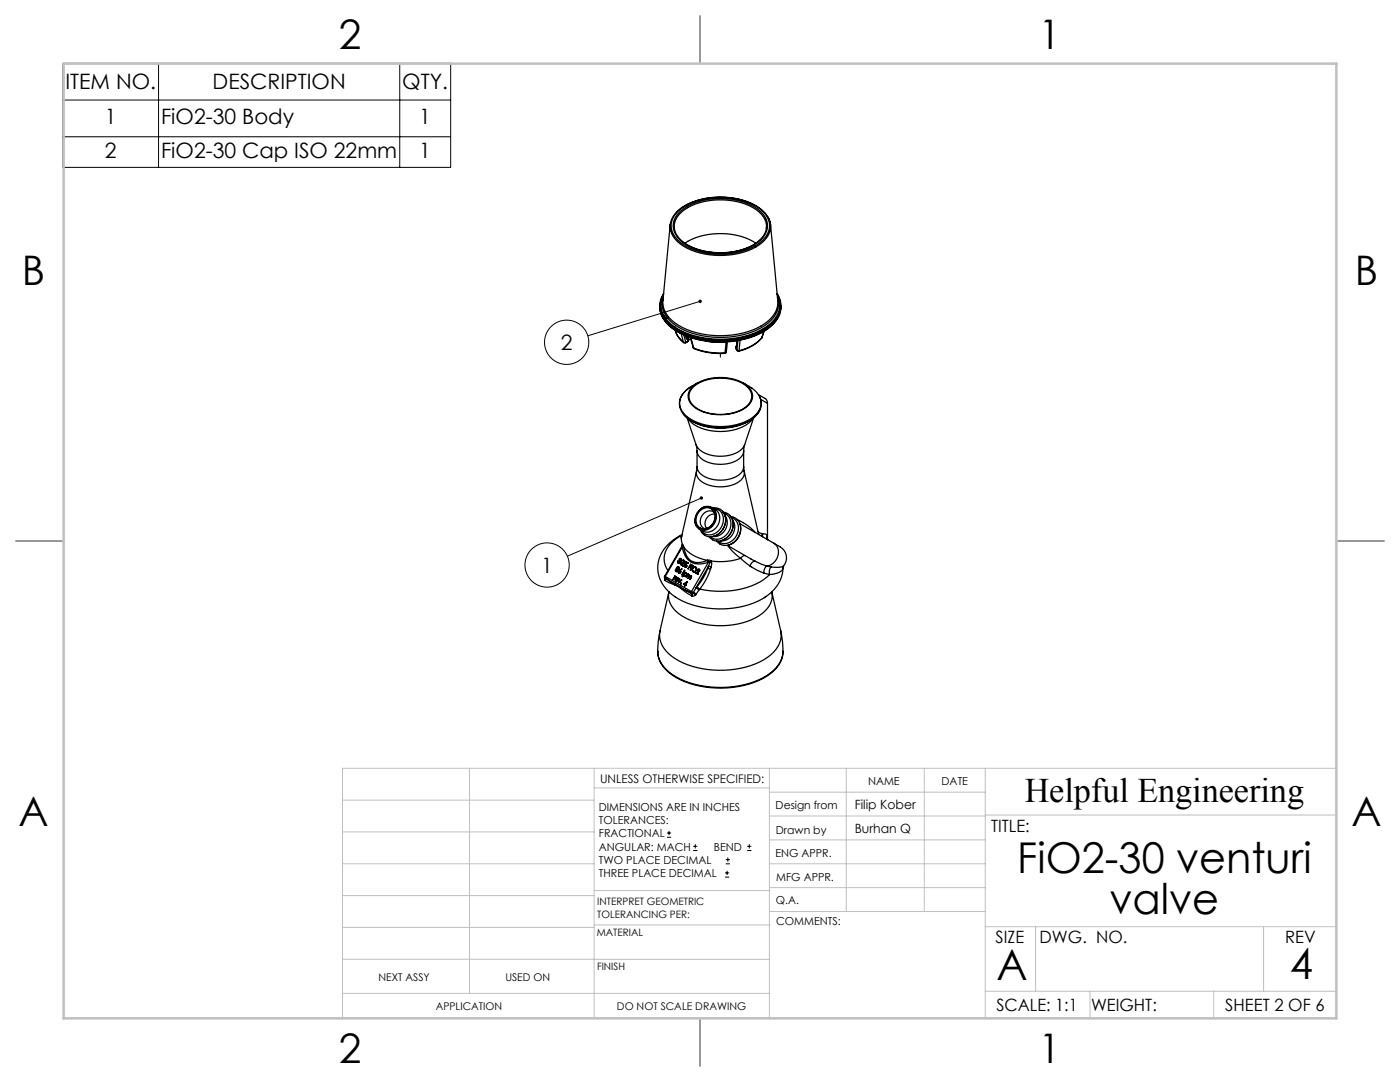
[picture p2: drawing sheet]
<svg xmlns="http://www.w3.org/2000/svg" width="279mm" height="216mm" viewBox="0 0 279 216" stroke-linecap="round" stroke-linejoin="round" font-family="sans-serif">
<g fill="none" stroke="#000" stroke-width=".2">
<path d="M12.6 12.6h77.3v20.8h-77.3zM12.6 20h77.3M31.6 12.6v20.8M79.8 12.6v20.8M12.6 27.3h77.3M139.7 60.1l-22.4 6.9M140 99.4l-26.8 11.6M133.1 167.1h.8M133.1 166.2h.8M133.5 165.8v.8M138.3 169.7h.9M138.3 168.9h.9"/>
<path d="M138.8 168.5v.8M144.7 175h.8M144.7 174.2h.8M144.8 172.4h.9M144.8 171.5h.9M145.1 173.8v.8M145.3 171.1v.8M149.1 169.7h.9M149.1 168.9h.9M149.5 168.5v.8"/>
<circle cx="113.1" cy="68.3" r="4.4"/>
<circle cx="109.2" cy="112.7" r="4.4"/>
</g>
<g fill="none" stroke="#000" stroke-width=".25">
<path d="M139.7 3.2v9.5M132.4 59.3a4.8 4.8 0 0 0 2.4 5.6 17.7 17.7 0 0 0 17.9 0 4.8 4.8 0 0 0 2.5-5.6M132.4 58.8a4.6 4.6 0 0 0 1.6 5.9 17.3 17.3 0 0 0 13.5 2.6 10.9 10.9 0 0 0 7.5-4.3 4.2 4.2 0 0 0 .1-4.2M132.4 58.6a4.5 4.5 0 0 0 1 5.8 15.9 15.9 0 0 0 12.1 3.4 13.4 13.4 0 0 0 9.2-4.1 4.3 4.3 0 0 0 .4-5.1M132.4 58.6l-.1 .2a4.4 4.4 0 0 0-.6 2.2M133.7 44.9a4.6 4.6 0 0 0 2.8 4.3 15.4 15.4 0 0 0 15-.3 4.4 4.4 0 0 0 2.3-4M133.7 44.9l-1.4 15.1a5.3 5.3 0 0 0 3.2 4.9 17.6 17.6 0 0 0 17.1-.3 5.2 5.2 0 0 0 2.6-4.6l-1.4-15.1M134.5 45.2a4.8 4.8 0 0 0 3.1 3.9 14.1 14.1 0 0 0 13.6-.8 3.9 3.9 0 0 0 1.8-3.1M134.5 45.2l.1 .5M134.5 45.2a4.6 4.6 0 0 1 2.7-3.8 14.2 14.2 0 0 1 13.7 .4 4.3 4.3 0 0 1 2.1 3.4M135.1 42.3a4.3 4.3 0 0 0-1.4 2.6M135.1 42.2a11.6 11.6 0 0 1 8.1-2.9 12.3 12.3 0 0 1 9.5 3.2l.8 1.2 .3 1.2"/>
<path d="M135.3 42.1a13.5 13.5 0 0 1 10.5-2.6 10.5 10.5 0 0 1 7 3.3 3.9 3.9 0 0 1-1.3 5.7 14.8 14.8 0 0 1-15.5 0 3.9 3.9 0 0 1-.7-6.4zM135.7 42.2a12.9 12.9 0 0 1 10-2.5 10 10 0 0 1 6.7 3.2 3.7 3.7 0 0 1-1.2 5.5 14.2 14.2 0 0 1-14.9 0 3.7 3.7 0 0 1-.6-6.2zM150.8 48.5a14 14 0 0 0-14.1 0M153 45.2v.3M153.2 43.3l.6 1.6M155.1 58.6a4.5 4.5 0 0 1 .8 2.4M131.7 61a5.5 5.5 0 0 0 2.9 4.8 18.5 18.5 0 0 0 18.5-.1 5.4 5.4 0 0 0 2.8-4.7M131.7 61a5.7 5.7 0 0 0 3.3 4.9 18.7 18.7 0 0 0 17.7-.1 5.9 5.9 0 0 0 3.2-4.8M131.7 61.7a7.3 7.3 0 0 0 5.2 5.3 18.9 18.9 0 0 0 15.9-1.1 6.9 6.9 0 0 0 2.8-3.2M132.6 63.2v.1M132.6 63.3l.5 .1M132.6 63v.3"/>
<path d="M133.1 63.1v.3M133.4 63.2l-.3 .2M134.8 65.9l.4 1.1 1.2 1.3M134.8 65.3h-.1M134.9 66.4l.7 1.2 .9 .8M135.9 66.6l.5 1.7M136.4 68.3l.1 .1M136.5 68.4h.4M136.5 66.8l.3 1.4M136.8 68.2l.1 .1M136.8 68.2l-.4 .1M136.9 67l.1 .4"/>
<path d="M136.9 68.3v.1M137 67.4l.2 .3M137 67.1v.1M137 67.2l.3 .3M137 67.2h.1M137 67.2v.2M137 67.2l.1 .1M137.1 67.3l.1 .4M137.1 67.3l.2 .2M137.2 67.7l.2 .1M137.2 68.2l-.3 .2M137.3 68l-.1 .2"/>
<path d="M137.3 68l-.4 .3M137.3 67.5h.1M137.4 67.5v.3M137.4 67.5h.1M137.4 67.9l-.1 .1M137.4 67.8v.1M137.4 67.5v.2M137.4 67.7v.1M137.4 67.8l-.2 .4M137.8 67.3l.5 2M137.9 67.4l.5 2.1M138 77.1a4 4 0 0 0-2.4 4.1l.7 1.3 .9 1 .8 .5"/>
<path d="M138.3 69.3l.2 .3M138.3 69.3l.1 .2M138.4 77.2a9.2 9.2 0 0 1 10.6-.2 2.5 2.5 0 0 1-.3 4.3 9.4 9.4 0 0 1-10.1-.2 2.43 2.43 0 0 1-.2-3.9zM138.4 69.5a14.4 14.4 0 0 0 6.3 .9M138.4 69.5l.1 .1M138.5 69.6a13.9 13.9 0 0 0 6.2 .9M139.2 76.4l-1.2 .7M139.2 76.4a2.77 2.77 0 0 0-1.5 3.9 7.4 7.4 0 0 0 6.3 2.5 6.8 6.8 0 0 0 5.9-2.7 2.76 2.76 0 0 0-1.6-3.7M139.2 76.4a10.1 10.1 0 0 1 9.1 0M140.8 68.1l2.2 .2h1.9M144.7 70.4v.1M144.9 68.4l.3-.2-.2 2"/>
<path d="M144.9 68.4l-.2 2M144.9 68.3v.1M145 70.2l-.3 .3M145 70.2l-.3 .2M145.1 68.2l-.2 .1M146.9 69.2v.2M146.9 69.2v.1M146.9 69.4v.2M146.9 69.4v.1M146.9 69.5v.1M146.9 69.5l.1 .3M146.9 69.6l.2 .3"/>
<path d="M147 69.2l-.1 .1M147 69l-.1 .3M147 69l-.1 .1M147 69v.2M147 68.9v.1M147 68.9h.1M147 69.8l.1 .1M147.1 69.9l.3 .2M147.1 69.8h-.1M147.1 69.8l.4 .2M147.1 68l-.1 1M147.3 68l-.2 1.8"/>
<path d="M147.5 70l-.1 .1M147.7 67.8l-.2 2.2M148.3 76.4l1.2 .7a3.8 3.8 0 0 1 2.3 4.2 6.2 6.2 0 0 1-4.9 3.4 12.2 12.2 0 0 1-9.6-1.4 3.3 3.3 0 0 1 .1-5.8l.6-.4M149.9 77.4l.2 .1M151.4 78.7l1.4 .9 .4 .9M151.6 79.3a3.5 3.5 0 0 1-1.8 4.5l-.3 .2M151.8 79.7l1.4 .8M152 67.4a8.4 8.4 0 0 1-4.6 2.7M152 67.4h.1M152.1 67.4a8.4 8.4 0 0 1-4.6 2.6M152.1 67.4h-.1M152.1 67.3l-.1 .1"/>
<path d="M152.1 67.3v.1M152.5 66.1l-.4 1.3M136.5 82.7l1.5 1.3M137.1 83.4l1.8 5.3M137.2 83.5a8.1 8.1 0 0 0 7.3 2.6 7.3 7.3 0 0 0 5.8-2.6M138 84a12.7 12.7 0 0 0 11.5 0M138 84a11.9 11.9 0 0 0 11.5 0M138.9 88.7l.2 1.3M138.9 88.7a3.9 3.9 0 0 0 3.1 2.2 6.9 6.9 0 0 0 6.1-1.3l.5-.9M139 94a2.59 2.59 0 0 0 2.2 2.7 7.1 7.1 0 0 0 6.7-.9 1.88 1.88 0 0 0 .6-1.8M139 94l-3 13M139.1 93.1l-.1 .9"/>
<path d="M139.1 90a3.1 3.1 0 0 0 2.8 2.4 6.4 6.4 0 0 0 6.2-1.4l.3-1M139.1 93.1a3.1 3.1 0 0 0 2.8 2.5 6.4 6.4 0 0 0 6.2-1.5l.3-1M139.1 90v3.1M148.4 90v3.1M148.4 93.1l.1 .9M148.5 94l2.9 12.6M148.6 88.7l-.2 1.3M150.4 83.4l-1.8 5.3M151.6 81.9a4.8 4.8 0 0 1-2.1 2.1M153.2 80.5v27.2M3.2 107.9h9.5M132.6 115.1l.1 .1"/>
<path d="M132.6 115.1l.1 .3M132.6 115.3l.2 .5M132.7 115h.1M132.7 115l-.1 .1M132.7 115.3v.1M132.7 115.2v.2M132.7 115.2l.9 .7M132.7 115.4l.1 .4M132.7 115.4l.9 .5M132.8 115l-.1 .2M132.8 115l5.2 3M132.8 115.8l1.9 .9"/>
<path d="M133.5 118.1a4.5 4.5 0 0 0 2.6 4.8 16 16 0 0 0 15.3 0 4.7 4.7 0 0 0 2.6-4.8l1.8 7.7a5.1 5.1 0 0 1-2.6 5.4 18.6 18.6 0 0 1-18.4 .3 5.7 5.7 0 0 1-3.1-5.3zM133.6 115.9l1.2 .6M133.6 115.9l1.1 .8M134.7 115.1v-.1l-.4 .6 .5-.5M134.7 115.1h.2M134.7 115.1h.1M134.7 116.7l1.1 .6M134.8 116.5l-.1 .2M134.8 116.5l1 .7M134.8 115.4a.27 .27 0 0 0-.1 .5 .27 .27 0 0 0 .5-.1h-.3M134.8 115.4l.5 .4 .1-.3M134.8 115.1v.1"/>
<path d="M134.8 115.1h.1M134.8 113.6a.27 .27 0 0 0 0 .4 .27 .27 0 0 0 .3 .1M134.8 113.6l.1 .1M134.8 115.8l.2 .2M134.9 113.9l.1 .2M134.9 113.7l.1 .2M134.9 115.4a.26 .26 0 0 1 .3 0 .26 .26 0 0 1 .1 .3zM134.9 115.8l.2 .1M134.9 115.1h-.1M134.9 115.1l-.1 .1M134.9 115.4l-.1 .3 .1 .1M135 113.9l.2 .1"/>
<path d="M135 115.3h.2l.2 .2M135 115.3l-.2 .1M135 115.3h.3M135.1 113.5l-.3 .1M135.1 113.5l.3 .1M135.1 113.2a.24 .24 0 0 1 .3-.1 .24 .24 0 0 1 .1 .4M135.1 113.2v.3M135.1 113.2l.1 .1M135.2 113.3v.2l.2-.1M135.2 113.4l-.1 .2M135.2 113.6l.1 .1M135.2 113.6v.3"/>
<path d="M135.2 113.6l-.3 .1M135.2 115.3l.2 .2M135.2 113.9h-.2M135.2 113.9h.1M135.3 113.9l-.2 .2M135.3 112.2l.1 .2M135.4 113.2l.1 .1M135.4 113.2v.2M135.4 113.2l-.2 .1M135.4 112.3l.2 .1M135.4 114a.26 .26 0 0 0 .1 .4 .26 .26 0 0 0 .3-.2M135.4 114h.1"/>
<path d="M135.4 116.2h.1M135.4 113.4l.1 .1M135.4 114.2l.1 .2M135.5 114v.3M135.5 113.2h-.2M135.5 113.5l-.2 .1v.3M135.5 114.3l.2 .1M135.5 116.1l.5-.4-.6 .5M135.5 116.1l.1-.6-.2 .7M135.5 116.1h.1M135.6 111.9l.1 .3M135.6 111.9h.1"/>
<path d="M135.6 116.1h.1M135.6 113.8l-.2 .2M135.6 113.8l.5-.3-.4 .3M135.6 113.8l.2 .1M135.6 111.8v.1M135.6 111.8l.1 .1M135.7 111.9l.1 .2M135.7 112.2l-.3 .1M135.7 112.2h.1M135.7 113.8l.2 .2-.1 .2M135.7 113.9l.2 .2M135.7 113.9l.1 .3"/>
<path d="M135.7 113.9l-.2 .1M135.7 113.8l-.1 .1M135.7 111.9h.2M135.7 111.9h.1M135.8 114.2l-.3 .1M135.8 114.2h.1M135.8 117.3l2.3 1.6M135.8 117.3l1.2 .6M135.8 111.5l-.2 .1a.21 .21 0 0 1 .3-.1 .21 .21 0 0 1 0 .3M135.8 111.5l.1 .3M135.8 111.5l.2 .2M135.8 116.4h.1"/>
<path d="M135.8 117.2v.1M135.8 117.2l1.2 .7M135.9 112.5l.1 .2M135.9 111.8h-.3M135.9 111.8h.1M135.9 111.5h-.2M135.9 112.1l-.1 .4 .1 .2 .3-.1 .2-.2M135.9 112.1l.2-.3h.3l.1 .2-.1 .4M135.9 112.1h.1M135.9 116.4v.1M135.9 112.6l.1 .1M135.9 111.8l-.1 .3a.29 .29 0 0 1-.3 .3 .29 .29 0 0 1-.2-.4l.1 .3"/>
<path d="M136 116.4h-.1M136 112.1l-.1 .5M136 107l-.1 .4M136 107v.6l.2 1.1M136.1 106.8a5.5 5.5 0 0 0-3.5 5.3l.7 1.8M136.1 106.7a7.4 7.4 0 0 0-4.8 7.6 8.9 8.9 0 0 0 6.8 6.4 18.2 18.2 0 0 0 14.7-1.6M136.1 108.9l-3.4 6.1M136.1 109.2h.1M136.1 109.2l-3.3 5.8M136.1 108.9v.3M136.1 108.9h.1M136.1 109.2a3.5 3.5 0 0 0 4 3.3l1.2-.3"/>
<path d="M136.2 112.5l-.3 .1M136.2 112.5v.1M136.2 108.7l-.1 .2M136.2 108.7l-.2 .5M136.2 108.7l.2 .3M136.2 108.7h.1M136.3 112.3l-.1 .2M136.3 112.3l.1 .1M136.4 111.9l-.4 .2M136.4 111.9l-.1 .4M136.4 111.9l.1 .1M136.4 116.5l.8-.4-.3 .7z"/>
<path d="M136.4 109l-.3 .2M136.4 109h.1M136.4 109a7.2 7.2 0 0 0 4.8 2.8M136.4 109a3.3 3.3 0 0 0 2.3 3.2h1.2l1.3-.4M136.4 114.7a.31 .31 0 0 0 .3 .3 .31 .31 0 0 0 .3-.2M136.4 114.7l.2 .3M136.5 114.7h-.1M136.5 111.8h-.2M136.6 113.8l-.5 .9zM136.6 114.9l.2 .1M136.6 116.5l-.1 .1M136.6 112.2l.2-.2 .3 .2"/>
<path d="M136.6 112.2a.19 .19 0 0 0 .1 .3 .19 .19 0 0 0 .2-.2M136.6 112.2h.1M136.6 114.3a.31 .31 0 0 1 .4 .1 .31 .31 0 0 1 0 .4M136.6 114.3v-.1l-.5 .8 .3-.3M136.6 114.3l.1 .1M136.7 112.4v.1M136.7 112.2v.2M136.7 114.3l-.1 .1M136.7 112.4h.1M136.7 112.9a.19 .19 0 0 1 .3-.1 .19 .19 0 0 1 0 .3M136.7 112.9a.19 .19 0 0 0 .1 .3 .19 .19 0 0 0 .2-.1M136.7 112.9h.1"/>
<path d="M136.7 116.7l-.1 .2 .2-.1M136.8 113.1v.1M136.8 112.9v.2M136.8 112.4h.1M136.8 113.1l.1 .1M136.8 112.1l.2 .1M136.8 112.1l.1 .2M136.8 112.1l-.1 .1M136.9 112.3l-.2 .1M136.9 112.3h.1M136.9 114.4l.2 .1M136.9 114.4v.4"/>
<path d="M136.9 114.4a.29 .29 0 0 0-.4 .1 .29 .29 0 0 0 .1 .4M136.9 113.2h.1M136.9 112.1h-.1M136.9 112.8l.1 .2M136.9 112.8l-.1 .1M136.9 112.8l.1 .1M136.9 114.8l-.3 .1M136.9 114.8h.1M137 112.2l-.1 .1M137 112.2l.2 .1M137 114.4h-.3M137 113l-.2 .1"/>
<path d="M137 113v.1M137 116.3h.1M137 116.3l-.2 .3M137 116.3l-.4 .2 .3 .2M137 117.9l.9 .3M137 117.9l1 .5M137 112.8h-.1M137 112.9h.1M137.1 112.2l.3 .1M137.1 112.2l.2 .1M137.1 116.2l-.1 .1M137.2 112.3l.1 .1"/>
<path d="M137.3 114.7v-.1l-.3 .6 .3-.4h.2M137.3 114.7h.1M137.4 114.7l-.1 .1M137.4 112.3l-1.2 .6 1-.6M137.4 114.7h.2M137.4 114.7h-.1M137.4 114.7h.1M137.5 115.1h.1M137.5 114.8v.3M137.5 114.8l.2 .1M137.5 114.7h.1M137.6 114.7v.2"/>
<path d="M137.6 114.9h.4l-.1 .4M137.6 114.9l.1 .1M137.7 115h.1M137.7 113l-.1 .1M137.8 112.6l.3 .2-.3-.1-.1 .3 .2 .2-.3-.1-.2 .4zM137.9 115.3l-.2 .3 .2-.3M137.9 115.3h.1M137.9 115h-.3l-.2 .4 .1-.3M137.9 115v.3M137.9 115l.1 .1M137.9 114.9h.1M137.9 112.7v.1"/>
<path d="M137.9 118.2l.4 .1M137.9 118.2l.1 .2M138 118.4l.1 .5M138 118l.4 .3M138 118l-.1 .2M138.1 113.1l-.3 .7zM138.2 113.4a.44 .44 0 0 1 .6-.2 .44 .44 0 0 1 .1 .6M138.2 113.4a.44 .44 0 0 0 .1 .7 .44 .44 0 0 0 .6-.3M138.2 113.4h.1M138.2 112.9h.1M138.2 113.8l.2 .3M138.3 113.4l-.1 .4 .2 .2"/>
<path d="M138.3 118.4l.5 .3M138.3 118.4l-.2 .5M138.3 118.4h-.3M138.3 113h.1M138.3 118.3l.6 .3M138.3 118.3v.1M138.3 112.9h.1M138.4 118.3l.6 .2M138.4 118.3h-.1M138.4 114l.3 .1M138.7 103.8v.1a1.95 1.95 0 0 0 .9 1.7M138.8 113.3l.1 .2v.3"/>
<path d="M138.8 113.3l-.3-.1-.2 .2M138.8 113.3l.2 .2M138.8 118.7l-.3 .2h-.4M138.9 113.8l-.2 .2h-.3M138.9 113.8h.1M138.9 113.2h-.3M138.9 118.6l-.1 .1M138.9 117.2l.6 .5M138.9 117.2l-.5 1.1M139 118.5l-.1 .1M139 114.3l-.1 .1M139.1 117l.6 .5"/>
<path d="M139.1 117l-.2 .2M139.3 114.1l.1 .1M139.5 113.7l-.3 .1a.24 .24 0 0 1 .3-.2 .24 .24 0 0 1 .1 .4M139.5 113.7v.2M139.5 113.7l.2 .1M139.5 117.7l-.5 .8M139.5 113.6h-.1M139.5 113.9l-.2 .2M139.5 113.9l.1 .1M139.6 114l-.6 .3 .3 .3-.5-.3 .5-.2M139.6 101.7a1.85 1.85 0 0 1 2.4-.4 1.85 1.85 0 0 1 .8 2.2 2.2 2.2 0 0 1-1.4 2 2.2 2.2 0 0 1-2.4-.5 2.55 2.55 0 0 1 .6-3.3zM139.7 117.5l-.2 .2"/>
<path d="M139.7 101.8a1.79 1.79 0 0 1 2.2-.4 1.79 1.79 0 0 1 .8 2.1 2.12 2.12 0 0 1-1.3 1.9 2.12 2.12 0 0 1-2.3-.5 2.46 2.46 0 0 1 .6-3.1zM139.8 101.9a1.75 1.75 0 0 1 2.3-.3 1.75 1.75 0 0 1 .4 2.4 1.93 1.93 0 0 1-1.4 1.5 1.93 1.93 0 0 1-2-.7 2.41 2.41 0 0 1 .7-2.9zM141.2 111.8l.1 .4M141.2 113.4a12.1 12.1 0 0 1-2.1 3.6M141.2 113.4l.6 .2M141.3 111.8h.3l.3 .1M141.3 111.8l.1 .4M141.3 111.8h-.1M141.4 112.2l-3.4 5.8M141.4 112.2h-.1M141.4 113l.5 .1M141.4 113l-2.5 4.2"/>
<path d="M141.4 113l-.2 .4M141.7 112.1l-.3 .1M141.7 112.1h.1M141.7 112.1l-.3 .9M141.8 113.6l-.9 2-1.2 1.9M141.9 111.9l-.2 .2M141.9 111.9v.1M141.9 112l.1 .5-.1 .6M141.9 112l-.2 .1M141.9 113.1l-.1 .5M142.1 101.3a1.94 1.94 0 0 0-2 .1M142.1 101.3a2.61 2.61 0 0 1 .7 2.7 2.61 2.61 0 0 1-2.2 1.8l-1-.2"/>
<path d="M142.1 101.3a2.56 2.56 0 0 1 1.5 2.5 2.56 2.56 0 0 1-1.9 2.3 2.22 2.22 0 0 1-2.1-.5M142.3 101.4a2.32 2.32 0 0 1 2.4 3.3 2.96 2.96 0 0 1-4 2.1l-.7-.6-.2-.5M142.4 101.4a2.19 2.19 0 0 1 1.8 3.2 2.63 2.63 0 0 1-3.8 1.8l-.5-.6M142.6 102.3a1.89 1.89 0 0 0-2.1 .1 1.89 1.89 0 0 0-.7 1.9 1.4 1.4 0 0 0 .9 1.2M142.7 102.6a1.82 1.82 0 0 0-1.7 .9 1.82 1.82 0 0 0 0 1.9M144.2 102a3.2 3.2 0 0 1-1.9 5M144.3 102.2a2.38 2.38 0 0 1 1.9 3.4 2.96 2.96 0 0 1-4 2.1l-.7-.6M144.5 102.4a2.38 2.38 0 0 1 1 3.6 2.46 2.46 0 0 1-3.7 1.1M144.7 102.9a2.71 2.71 0 0 1-2.4 4.1M145.2 108.8l4.7 2.8M145.3 108.9l1.1 1.3 1.4 1.2M145.7 102.9a3.2 3.2 0 0 1-1.9 5 2.71 2.71 0 0 0 2.4-4.1"/>
<path d="M145.8 103.1a2.38 2.38 0 0 1 1.9 3.3 2.96 2.96 0 0 1-4 2.2l-.7-.7M146 103.3a2.38 2.38 0 0 1 1 3.5 2.46 2.46 0 0 1-3.7 1.2M147.1 103.7l1.8 1 1.8 1.5M147.7 104.5l6.7 3.9M147.7 104.7a3.4 3.4 0 0 1-2.4 4.1M147.8 111.4a12.8 12.8 0 0 1-5.9 .5M147.8 111.4l1.9 1.5M148.7 110.9l-.5 .1-.4 .4M149.7 112.9l1.4 .9 1.3 .6M149.9 111.5l.8 .5M150.7 112l2.3 1M150.7 112a1.12 1.12 0 0 0-1 .9"/>
<path d="M151.3 106.1l.9 .4M152.2 106.5l-.1 .5M152.2 106.5h.1M152.2 106.5h.5l.5 .3-.2 .4 .2 .5M152.2 106.5v.6M152.4 114.4l1.2 .2M153 113a1.6 1.6 0 0 0-.6 1.4M153 113l.9 .1M153.2 107.7h.1M153.6 114.6a14.8 14.8 0 0 1-11.9 3.3l-2-.4M153.9 113.1a1.59 1.59 0 0 0-.3 1.5M154.4 108.4l.8 .4a2.64 2.64 0 0 1 1.2 4.1"/>
<path d="M154.4 108.4a2.61 2.61 0 0 1 .8 2.7 2.61 2.61 0 0 1-2.2 1.9M156.3 113.3a7.1 7.1 0 0 1-3.8 5.9M156.3 113.3a1.62 1.62 0 0 1-1.7 1.2l-1 .1M156.4 112.9a3.8 3.8 0 0 1-2.5 .2M156.4 112.9l-.1 .4M266.7 107.9h9.5M131.3 130a6 6 0 0 0 3.6 5.2 19.4 19.4 0 0 0 18.1-.3 5.8 5.8 0 0 0 3.3-4.9M131.7 125.8l-.3 2.2-.1 2M155.8 125.8l.4 2.2 .1 2M156.3 130a5.8 5.8 0 0 1-3.3 4.8 19.2 19.2 0 0 1-18.8-.2 5.8 5.8 0 0 1-2.9-4.6M139.7 203.2v9.5"/>
<circle cx="135.9" cy="116.4" r=".08"/>
</g>
<g fill="none" stroke="#c0c0c0" stroke-width=".2">
<path d="M68.4 159.7h50.2M93.7 153.3v44.9M118.6 153.3v49.9M118.6 157.2h34.9M153.5 153.3v49.9M153.5 158.1h43.1M168.9 153.3v28.6M184.5 153.3v28.6M196.6 153.3v49.9M266.7 153.3h-198.3v49.9M68.4 178.7h50.2M68.4 172.4h50.2"/>
<path d="M68.4 166h50.2M118.6 177.7h35.1M153.5 167.6h43.1M153.5 162.8h43.1M153.5 172.4h43.1M153.5 177.1h43.1M196.6 162.6h70.1M68.4 198.2h85.1M68.4 185.1h50.2M68.4 191.4h50.2M118.6 191.4h34.9M118.6 184.6h35.1"/>
<path d="M153.7 181.9h42.9M196.6 197.8h70.1M196.6 184.9h70.1M206.7 184.9v12.9M217.5 197.8v5.4M242.2 197.8v5.4M252.2 184.9v12.9"/>
</g>
<path d="M139.7 3.2v9.5M3.2 107.9h9.5M266.7 107.9h9.5M139.7 203.2v9.5" fill="none" stroke="#c0c0c0" stroke-width=".25"/>
<path d="M12.7 12.7h254v190.5h-254z" fill="none" stroke="#c0c0c0" stroke-width=".5"/>
<path d="M139.5 59.9a.34 .34 0 0 0 .1 .5 .34 .34 0 0 0 .5-.4l-.4 .1 .4-.1a.34 .34 0 0 0-.6-.1zM139.7 99.2a.34 .34 0 0 0 .2 .5 .34 .34 0 0 0 .4-.5l-.3 .2 .3-.2a.34 .34 0 0 0-.6 0z" fill="#000"/>
<path d="M143.8 71.3v-.8" fill="none" stroke="#000" stroke-width=".2" stroke-dasharray="6.3 1.3 1.3 1.3 1.3 1.3"/>
<g font-size="8.5">
<text x="203" y="174.2">FiO2-30 venturi</text>
<text x="221.4" y="182.3">valve</text>
<text x="198.9" y="195.5">A</text>
<text x="257.4" y="195.4">4</text>
</g>
<g font-size="8.1">
<text x="67.6" y="9.7">2</text>
<text x="207.3" y="9.7">1</text>
<text x="4.4" y="57">B</text>
<text x="270.4" y="57">B</text>
<text x="3.7" y="164.9">A</text>
<text x="269.7" y="164.9">A</text>
<text x="67.6" y="212.2">2</text>
<text x="207.3" y="212.2">1</text>
</g>
<text font-size="6.9" x="204.5" y="160.1">Helpful Engineering</text>
<g font-size="4.2">
<text x="13.1" y="17.8">ITEM NO.</text>
<text x="42.4" y="17.8">DESCRIPTION</text>
<text x="80.3" y="17.8">QTY.</text>
<text x="20.9" y="24.8">1</text>
<text x="32.1" y="24.8">FiO2-30 Body</text>
<text x="83.7" y="24.8">1</text>
<text x="20.9" y="31.5">2</text>
<text x="32.1" y="31.5">FiO2-30 Cap ISO 22mm</text>
<text x="83.7" y="31.5">1</text>
<text x="111.9" y="69.8">2</text>
<text x="108" y="114.3">1</text>
</g>
<g font-size="3.4">
<text x="197.8" y="166">TITLE:</text>
<text x="198.7" y="188.1">SIZE</text>
<text x="207.5" y="188.1">DWG. NO.</text>
<text x="256.5" y="188.2">REV</text>
<text x="198.8" y="201.7">SCALE: 1:1</text>
<text x="217.7" y="201.8">WEIGHT:</text>
<text x="244.5" y="201.7">SHEET 2 OF 6</text>
</g>
<g font-size="2.5">
<text x="170.6" y="161.4">Filip Kober</text>
<text x="170.6" y="166.2">Burhan Q</text>
</g>
<text font-size="2.4" x="119.8" y="156.2">UNLESS OTHERWISE SPECIFIED:</text>
<g font-size="2.2">
<text x="119.5" y="161.8">DIMENSIONS ARE IN INCHES</text>
<text x="154.8" y="161.4">Design from</text>
<text x="173.2" y="156.6">NAME</text>
<text x="187.9" y="156.7">DATE</text>
<text x="119.5" y="164.4">TOLERANCES:</text>
<text x="119.5" y="167.1">FRACTIONAL</text>
<text x="154.9" y="166.3">Drawn by</text>
<text x="119.5" y="169.7">ANGULAR: MACH</text>
<text x="119.5" y="172.4">TWO PLACE DECIMAL</text>
<text x="142.5" y="169.7">BEND</text>
<text x="154.8" y="171">ENG APPR.</text>
<text x="119.5" y="175">THREE PLACE DECIMAL</text>
<text x="154.9" y="175.7">MFG APPR.</text>
<text x="154.9" y="180.4">Q.A.</text>
<text x="154.9" y="184.6">COMMENTS:</text>
</g>
<g font-size="2.1">
<text x="75.5" y="195.7">NEXT ASSY</text>
<text x="100.9" y="195.7">USED ON</text>
<text x="86.9" y="201.5">APPLICATION</text>
<text x="123.1" y="201.6">DO NOT SCALE DRAWING</text>
</g>
<g font-size="2">
<text x="119.2" y="180.6">INTERPRET GEOMETRIC</text>
<text x="119.2" y="183.1">TOLERANCING PER:</text>
<text x="119.1" y="186.7">MATERIAL</text>
<text x="119.1" y="193.5">FINISH</text>
</g>
</svg>
